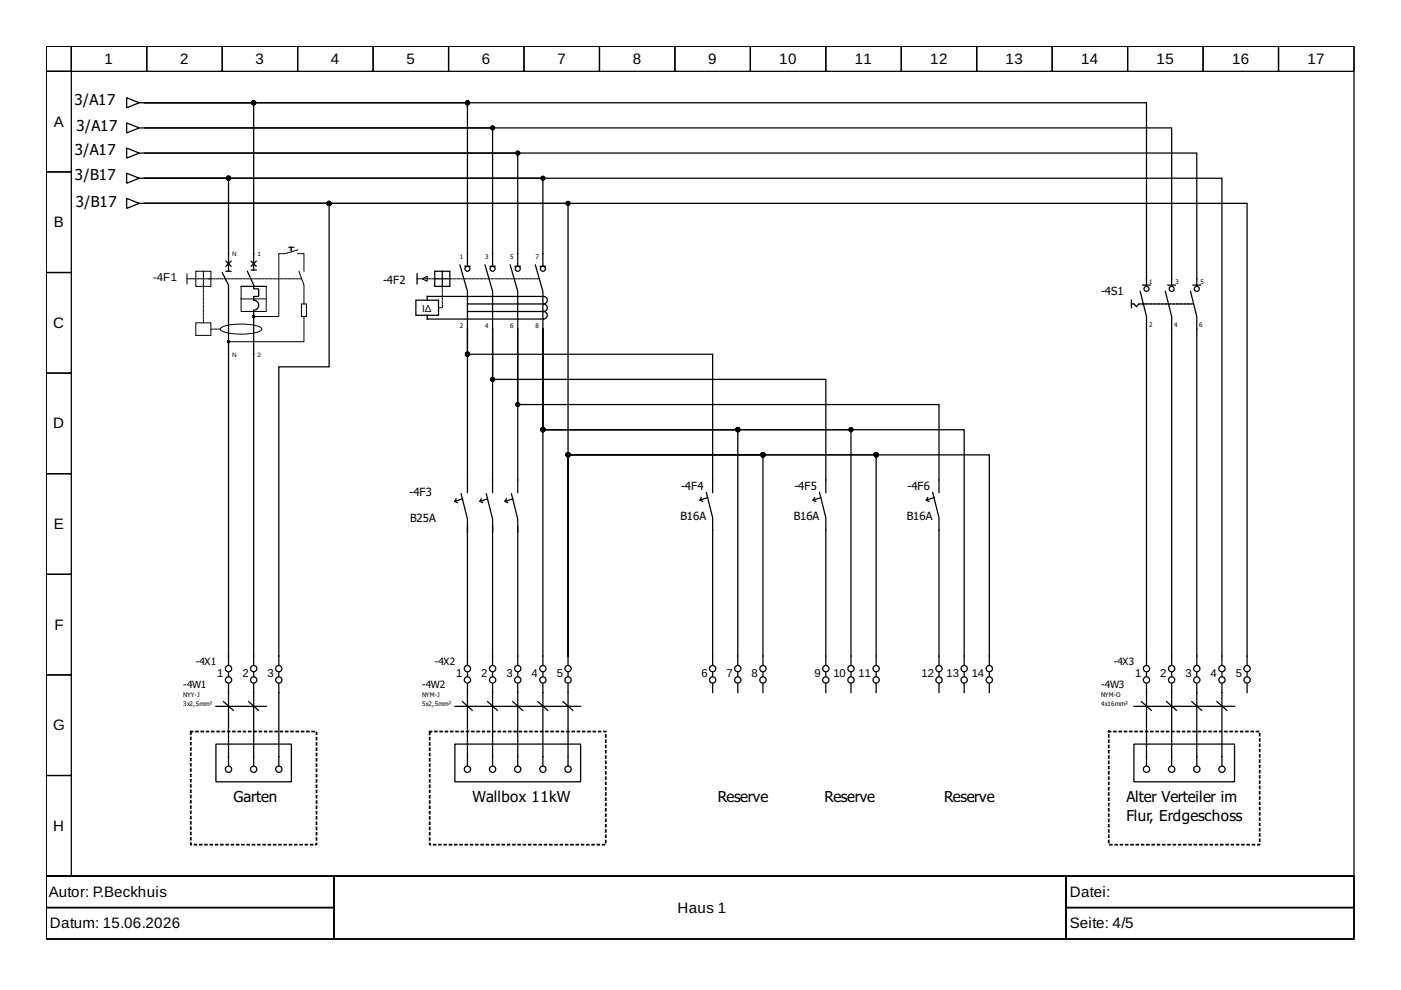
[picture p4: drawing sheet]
<svg xmlns="http://www.w3.org/2000/svg" width="297mm" height="210mm" viewBox="0 0 297 210" stroke-linecap="round" stroke-linejoin="round" font-family="sans-serif">
<g fill="none" stroke="#000" stroke-width=".27">
<path d="M9.8 9.8h277.3v176h-277.3zM9.8 9.8h5.3v5.3h-5.3zM9.8 15.1h5.3v21.4h-5.3zM15.1 9.8h16v5.3h-16zM31.1 9.8h16v5.3h-16zM47.1 9.8h16v5.3h-16zM63.1 9.8h16v5.3h-16zM79.1 9.8h16v5.3h-16zM95.1 9.8h16v5.3h-16zM111.1 9.8h16v5.3h-16zM127.1 9.8h16v5.3h-16zM143.1 9.8h16v5.3h-16z"/>
<path d="M159.1 9.8h16v5.3h-16zM175.1 9.8h16v5.3h-16zM191.1 9.8h16v5.3h-16zM207.1 9.8h16v5.3h-16zM223.1 9.8h16v5.3h-16zM239.1 9.8h16v5.3h-16zM255.1 9.8h16v5.3h-16zM271.1 9.8h16v5.3h-16zM9.8 36.5h5.3v21.3h-5.3zM26.9 31.4l2.6 1.1-2.6 1zM26.9 36.7l2.6 1.1-2.6 1.1zM26.9 26.1l2.6 1-2.6 1.1z"/>
<path d="M26.9 20.7l2.6 1.1-2.6 1.1zM29.5 32.5h.8M29.5 37.8h.8M29.5 27.1h.8M29.5 21.8h.8M30.6 21.8h212.5v38.9M30.6 21.8h68.5v34.6M30.6 37.8h17.8v19.7M30.6 37.8h84.5v18.6M30.6 37.8h228.5v103.2M30.6 21.8h23.2v35.4M9.8 57.8h5.3v21.3h-5.3z"/>
<path d="M26.9 42.1l2.6 1-2.6 1.1zM29.5 43.1h.8M30.6 43.1h39.2v34.7h-10.7v63.2M30.6 43.1h233.8v97.9M30.6 43.1h89.8v96M47.1 57.8l1.3 2.6v80.6M47.9 55.4l1.1 1M47.9 57.5h1.1M49 55.4l-1.1 1M52.4 57.5l1.4 2.9v.8h1v1.6h-1v.8a1.07 1.07 0 0 1 1 1.1 1.07 1.07 0 0 1-1 1.1v75.2M53.2 55.4l1.1 1M53.2 57.2h1.1"/>
<path d="M54.3 55.4l-1.1 1M88.4 58v2.2M92.2 57.5h3.2v3.2h-3.2zM92.2 59.1h3.2M93.8 57.5v3.2M97.5 56.2l1.6 5.6v8M98.6 56.4h1M102.8 56.2l1.6 5.6v8M103.9 56.4h1.1M104.4 56.4v-29.3h-73.8h217.8v33.6M108.2 56.2l1.6 5.6v8M109.2 56.4h1.1"/>
<path d="M109.8 56.4v-23.9h-79.2h223.1v28.2M113.5 56.2l1.6 5.6v8M114.6 56.4h1M9.8 79.1h5.3v21.3h-5.3zM88.2 63.6h4.8v3.2h-4.8zM90.6 66.8v.8h24.5M99.1 64.4h16M99.1 66h16M99.1 69.8v5.3h52v29.3M99.1 69.8v34.6M104.4 69.8v10.6h70.7v24M104.4 69.8v34.6"/>
<path d="M109.8 69.8v16h89.3v18.6M109.8 69.8v34.6M115.1 62.8h-24.5v.8M115.1 69.8v21.3h41.3v49.9M115.1 69.8v71.2M115.1 69.8v21.3h65.3v49.9M115.1 69.8v21.3h89.3v49.9M115.2 62.8a.8 .8 0 0 1 .8 .8 .8 .8 0 0 1-.8 .8 .8 .8 0 0 1 .8 .8 .8 .8 0 0 1-.8 .8 .8 .8 0 0 1 .8 .8 .8 .8 0 0 1-.8 .8M239.9 63.6v1.6M240.1 64.4h.3l.5 .6 .6-.6h1M241.7 61.8l1.4 5.3v73.9M242.3 60.4h1.6"/>
<path d="M247.1 61.8l1.3 5.3v73.9M247.6 60.4h1.6M252.4 61.8l1.3 5.3v73.9M252.9 60.4h1.6M9.8 100.4h5.3v21.4h-5.3zM96.4 106.3l.6 .3M96.7 105.8l-.3 .5M97.8 104.7l1.3 5.3v2.7M98 105.8l-1.6 .5M99.1 111.6v1.1M99.1 112.7v28.3M101.8 106.3l.5 .3"/>
<path d="M102 105.8l-.2 .5M103.1 104.7l1.3 5.3v2.7M103.4 105.8l-1.6 .5M104.4 111.6v1.1M104.4 112.7v28.3M107.1 106.3l.5 .3M107.4 105.8l-.3 .5M108.4 104.7l1.4 5.3v2.7M108.7 105.8l-1.6 .5M109.8 111.6v1.1M109.8 112.7v28.3M148.4 106l.6 .3"/>
<path d="M148.7 105.5l-.3 .5M149.8 104.4l1.3 5.4v31.2M150 105.5l-1.6 .5M172.4 106l.6 .3M172.7 105.5l-.3 .5M173.8 104.4l1.3 5.4v31.2M174 105.5l-1.6 .5M196.4 106l.6 .3M196.7 105.5l-.3 .5M197.8 104.4l1.3 5.4v31.2M198 105.5l-1.6 .5M9.8 121.8h5.3v21.3h-5.3z"/>
<path d="M120.4 139.1v1.9M120.4 139.1v-42.7h89.4v44.6M120.4 139.1v-42.7h41.4v44.6M120.4 139.1v-42.7h65.4v44.6M9.8 143.1h5.3v21.3h-5.3zM45.8 157.8h16v8h-16zM45.8 149.8h10.6M47.4 148.8l2.1 1.8M48.4 145v17.3M48.4 142.6v.8M52.7 148.8l2.1 1.8M53.8 145v17.3"/>
<path d="M53.8 142.6v.8M59.1 145v17.3M59.1 142.6v.8M96.4 157.8h26.7v8h-26.7zM96.4 149.8h26.7M98 148.8l2.1 1.8M99.1 145v17.3M99.1 142.6v.8M103.4 148.8l2.1 1.8M104.4 145v17.3M104.4 142.6v.8M108.7 148.8l2.1 1.8"/>
<path d="M109.8 145v17.3M109.8 142.6v.8M114 148.8l2.1 1.8M115.1 145v17.3M115.1 142.6v.8M119.4 148.8l2.1 1.8M120.4 145v17.3M120.4 142.6v.8M151.1 142.6v.8M151.1 145v1.8M156.4 142.6v.8M156.4 145v1.8"/>
<path d="M161.8 142.6v.8M161.8 145v1.8M175.1 142.6v.8M175.1 145v1.8M180.4 142.6v.8M180.4 145v1.8M185.8 142.6v.8M185.8 145v1.8M199.1 142.6v.8M199.1 145v1.8M204.4 142.6v.8M204.4 145v1.8"/>
<path d="M209.8 142.6v.8M209.8 145v1.8M240.4 157.8h21.3v8h-21.3zM240.4 149.8h21.3M242 148.8l2.1 1.8M243.1 145v17.3M243.1 142.6v.8M247.3 148.8l2.1 1.8M248.4 145v17.3M248.4 142.6v.8M252.7 148.8l2.1 1.8M253.7 145v17.3"/>
<path d="M253.7 142.6v.8M258 148.8l2.1 1.8M259.1 145v17.3M259.1 142.6v.8M264.4 142.6v.8M264.4 145v1.8M9.8 164.4h5.3v21.4h-5.3zM9.8 185.8h277.3v13.3h-277.3zM9.8 185.8h61v6.6h-61zM9.8 192.4h61v6.7h-61zM70.8 185.8h155.2v13.3h-155.2zM226 185.8h61.1v6.6h-61.1z"/>
<path d="M226 192.4h61.1v6.7h-61.1z"/>
<circle cx="99.1" cy="57" r=".53"/>
<circle cx="104.4" cy="57" r=".53"/>
<circle cx="109.8" cy="57" r=".53"/>
<circle cx="115.1" cy="57" r=".53"/>
<circle cx="243.1" cy="61.2" r=".53"/>
<circle cx="248.4" cy="61.2" r=".53"/>
<circle cx="253.7" cy="61.2" r=".53"/>
<circle cx="48.4" cy="141.8" r=".67"/>
<circle cx="48.4" cy="144.2" r=".67"/>
<circle cx="53.8" cy="141.8" r=".67"/>
<circle cx="53.8" cy="144.2" r=".67"/>
<circle cx="59.1" cy="141.8" r=".67"/>
<circle cx="59.1" cy="144.2" r=".67"/>
<circle cx="99.1" cy="141.8" r=".67"/>
<circle cx="99.1" cy="144.2" r=".67"/>
<circle cx="104.4" cy="141.8" r=".67"/>
<circle cx="104.4" cy="144.2" r=".67"/>
<circle cx="109.8" cy="141.8" r=".67"/>
<circle cx="109.8" cy="144.2" r=".67"/>
<circle cx="115.1" cy="141.8" r=".67"/>
<circle cx="115.1" cy="144.2" r=".67"/>
<circle cx="120.4" cy="141.8" r=".67"/>
<circle cx="120.4" cy="144.2" r=".67"/>
<circle cx="151.1" cy="141.8" r=".67"/>
<circle cx="151.1" cy="144.2" r=".67"/>
<circle cx="156.4" cy="141.8" r=".67"/>
<circle cx="156.4" cy="144.2" r=".67"/>
<circle cx="161.8" cy="141.8" r=".67"/>
<circle cx="161.8" cy="144.2" r=".67"/>
<circle cx="175.1" cy="141.8" r=".67"/>
<circle cx="175.1" cy="144.2" r=".67"/>
<circle cx="180.4" cy="141.8" r=".67"/>
<circle cx="180.4" cy="144.2" r=".67"/>
<circle cx="185.8" cy="141.8" r=".67"/>
<circle cx="185.8" cy="144.2" r=".67"/>
<circle cx="199.1" cy="141.8" r=".67"/>
<circle cx="199.1" cy="144.2" r=".67"/>
<circle cx="204.4" cy="141.8" r=".67"/>
<circle cx="204.4" cy="144.2" r=".67"/>
<circle cx="209.8" cy="141.8" r=".67"/>
<circle cx="209.8" cy="144.2" r=".67"/>
<circle cx="243.1" cy="141.8" r=".67"/>
<circle cx="243.1" cy="144.2" r=".67"/>
<circle cx="248.4" cy="141.8" r=".67"/>
<circle cx="248.4" cy="144.2" r=".67"/>
<circle cx="253.7" cy="141.8" r=".67"/>
<circle cx="253.7" cy="144.2" r=".67"/>
<circle cx="259.1" cy="141.8" r=".67"/>
<circle cx="259.1" cy="144.2" r=".67"/>
<circle cx="264.4" cy="141.8" r=".67"/>
<circle cx="264.4" cy="144.2" r=".67"/>
<circle cx="48.4" cy="163.1" r=".67"/>
<circle cx="53.8" cy="163.1" r=".67"/>
<circle cx="59.1" cy="163.1" r=".67"/>
<circle cx="99.1" cy="163.1" r=".67"/>
<circle cx="104.4" cy="163.1" r=".67"/>
<circle cx="109.8" cy="163.1" r=".67"/>
<circle cx="115.1" cy="163.1" r=".67"/>
<circle cx="120.4" cy="163.1" r=".67"/>
<circle cx="243.1" cy="163.1" r=".67"/>
<circle cx="248.4" cy="163.1" r=".67"/>
<circle cx="253.7" cy="163.1" r=".67"/>
<circle cx="259.1" cy="163.1" r=".67"/>
</g>
<path d="M40.5 155.1h26.6v24h-26.6zM91.1 155.1h37.3v24h-37.3zM235.1 155.1h32v24h-32z" fill="none" stroke="#000" stroke-width=".37" stroke-dasharray=".4 .7"/>
<path d="M44.3 59.1h19.6M61.8 52.4v1M88.4 59.1h3.8M95.4 59.1h18.9M43.1 68.4v-7.7M46.7 69.8h-2M93 65.2h.8M93.8 60.7v4.5M242.5 64.4h10.4" fill="none" stroke="#000" stroke-width=".21" stroke-dasharray=".5 .3"/>
<g fill="none" stroke="#000" stroke-width=".21">
<path d="M39.7 59.1h5M39.7 58v2.2M41.5 57.5h3.2v3.2h-3.2zM43.1 57.5v3.2M61.2 52.4h1.1M63.1 53.8h1.3v3.7M63.1 53l-2.7 .8h-1.3v13.3h-5.3M63.4 57.5l1 2.9v4M89.5 59.1l1.1-.5v1zM41.5 68.4h3.2v2.7h-3.2zM46.8 69.5a11.2 11.2 0 0 1 7.1-.6 1.87 1.87 0 0 1 1.6 .9 1.87 1.87 0 0 1-1.6 .8 13.8 13.8 0 0 1-6.7-.4l-.5-.4zM51.1 60.7h5.3v5.3h-5.3v-5.3h5.3"/>
<path d="M51.1 63.4h5.3M63.9 64.4h1.1v2.7h-1.1zM64.4 67.1v5.3h-16"/>
</g>
<g fill="#000" stroke="#000" stroke-width=".21">
<circle cx="48.4" cy="72.4" r=".27"/>
<circle cx="53.8" cy="67.1" r=".27"/>
</g>
<path d="M252.9 64.4h-10.6" fill="none" stroke="#000" stroke-width=".27" stroke-dasharray=".3 .5"/>
<g fill="#000" stroke="#000" stroke-width=".27">
<circle cx="48.4" cy="37.8" r=".4"/>
<circle cx="53.8" cy="21.8" r=".4"/>
<circle cx="99.1" cy="21.8" r=".4"/>
<circle cx="104.4" cy="27.1" r=".4"/>
<circle cx="109.8" cy="32.5" r=".4"/>
<circle cx="115.1" cy="37.8" r=".4"/>
<circle cx="69.8" cy="43.1" r=".4"/>
<circle cx="120.4" cy="43.1" r=".4"/>
<circle cx="99.1" cy="75.1" r=".4"/>
<circle cx="104.4" cy="80.4" r=".4"/>
<circle cx="109.8" cy="85.8" r=".4"/>
<circle cx="115.1" cy="91.1" r=".4"/>
<circle cx="120.4" cy="96.4" r=".4"/>
<circle cx="156.4" cy="91.1" r=".4"/>
<circle cx="161.8" cy="96.4" r=".4"/>
<circle cx="180.4" cy="91.1" r=".4"/>
<circle cx="185.8" cy="96.4" r=".4"/>
</g>
<g font-size="3.2">
<text x="22.2" y="13.5">1</text>
<text x="38.2" y="13.5">2</text>
<text x="54.2" y="13.5">3</text>
<text x="70.2" y="13.5">4</text>
<text x="86.2" y="13.5">5</text>
<text x="102.2" y="13.5">6</text>
<text x="118.2" y="13.5">7</text>
<text x="134.2" y="13.5">8</text>
<text x="150.2" y="13.5">9</text>
<text x="165.2" y="13.5">10</text>
<text x="181.2" y="13.5">11</text>
<text x="197.2" y="13.5">12</text>
<text x="213.2" y="13.5">13</text>
<text x="229.2" y="13.5">14</text>
<text x="245.2" y="13.5">15</text>
<text x="261.2" y="13.5">16</text>
<text x="277.2" y="13.5">17</text>
<text x="15.8" y="22.3">3/A17</text>
<text x="11.4" y="26.9">A</text>
<text x="16.2" y="27.7">3/A17</text>
<text x="15.8" y="32.9">3/A17</text>
<text x="15.9" y="38.2">3/B17</text>
<text x="16.1" y="43.8">3/B17</text>
<text x="11.4" y="48.2">B</text>
<text x="11.3" y="69.5">C</text>
<text x="11.3" y="90.8">D</text>
<text x="11.4" y="112.2">E</text>
<text x="11.5" y="133.5">F</text>
<text x="11.3" y="154.8">G</text>
<text x="49.5" y="170">Garten</text>
<text x="100.2" y="170">Wallbox 11kW</text>
<text x="152.2" y="170">Reserve</text>
<text x="174.8" y="170">Reserve</text>
<text x="200.2" y="170">Reserve</text>
<text x="238.8" y="170">Alter Verteiler im</text>
<text x="11.3" y="176.2">H</text>
<text x="238.8" y="174">Flur, Erdgeschoss</text>
<text x="10.3" y="190.2">Autor: P.Beckhuis</text>
<text x="226.8" y="190.2">Datei:</text>
<text x="10.6" y="196.8">Datum: 15.06.2026</text>
<text x="143.6" y="193.5">Haus 1</text>
<text x="226.8" y="196.8">Seite: 4/5</text>
</g>
<g font-size="2.4">
<text x="32.5" y="59.6">-4F1</text>
<text x="81.2" y="60.2">-4F2</text>
<text x="233.5" y="62.6">-4S1</text>
<text x="86.8" y="105.2">-4F3</text>
<text x="144.4" y="103.9">-4F4</text>
<text x="168.4" y="103.9">-4F5</text>
<text x="192.4" y="103.9">-4F6</text>
<text x="87" y="110.6">B25A</text>
<text x="144.3" y="110.3">B16A</text>
<text x="168.3" y="110.3">B16A</text>
<text x="192.3" y="110.3">B16A</text>
<text x="46" y="143.6">1</text>
<text x="51.4" y="143.6">2</text>
<text x="56.7" y="143.6">3</text>
<text x="96.7" y="143.6">1</text>
<text x="102" y="143.6">2</text>
<text x="107.4" y="143.6">3</text>
<text x="112.7" y="143.6">4</text>
<text x="118" y="143.6">5</text>
<text x="148.7" y="143.6">6</text>
<text x="154" y="143.6">7</text>
<text x="159.4" y="143.6">8</text>
<text x="172.7" y="143.6">9</text>
<text x="176.7" y="143.6">10</text>
<text x="182" y="143.6">11</text>
<text x="195.4" y="143.6">12</text>
<text x="200.7" y="143.6">13</text>
<text x="206" y="143.6">14</text>
<text x="240.7" y="143.6">1</text>
<text x="246" y="143.6">2</text>
<text x="251.3" y="143.6">3</text>
<text x="256.7" y="143.6">4</text>
<text x="262" y="143.6">5</text>
</g>
<g font-size="2.1">
<text x="89.5" y="66">IΔ</text>
<text x="41.5" y="141">-4X1</text>
<text x="92.2" y="141">-4X2</text>
<text x="236.1" y="141">-4X3</text>
<text x="38.9" y="146">-4W1</text>
<text x="89.5" y="146">-4W2</text>
<text x="233.5" y="146">-4W3</text>
</g>
<g font-size="1.3">
<text x="61.2" y="53.2">T</text>
<text x="49.2" y="54.3">N</text>
<text x="54.6" y="54.3">1</text>
<text x="97.5" y="55">1</text>
<text x="102.8" y="55">3</text>
<text x="108.2" y="55">5</text>
<text x="113.5" y="55">7</text>
<text x="243.6" y="60.2">1</text>
<text x="249.2" y="60.2">3</text>
<text x="254.5" y="60.2">5</text>
<text x="97.5" y="69.6">2</text>
<text x="102.8" y="69.6">4</text>
<text x="108.2" y="69.6">6</text>
<text x="113.5" y="69.6">8</text>
<text x="243.6" y="69.2">2</text>
<text x="248.9" y="69.2">4</text>
<text x="254.3" y="69.2">6</text>
<text x="49.2" y="75.6">N</text>
<text x="54.6" y="75.6">2</text>
<text x="38.9" y="147.8">NYY-J</text>
<text x="38.9" y="149.7">3x2,5mm²</text>
<text x="89.5" y="147.8">NYM-J</text>
<text x="89.5" y="149.7">5x2,5mm²</text>
<text x="233.5" y="147.8">NYM-O</text>
<text x="233.5" y="149.7">4x16mm²</text>
</g>
</svg>
